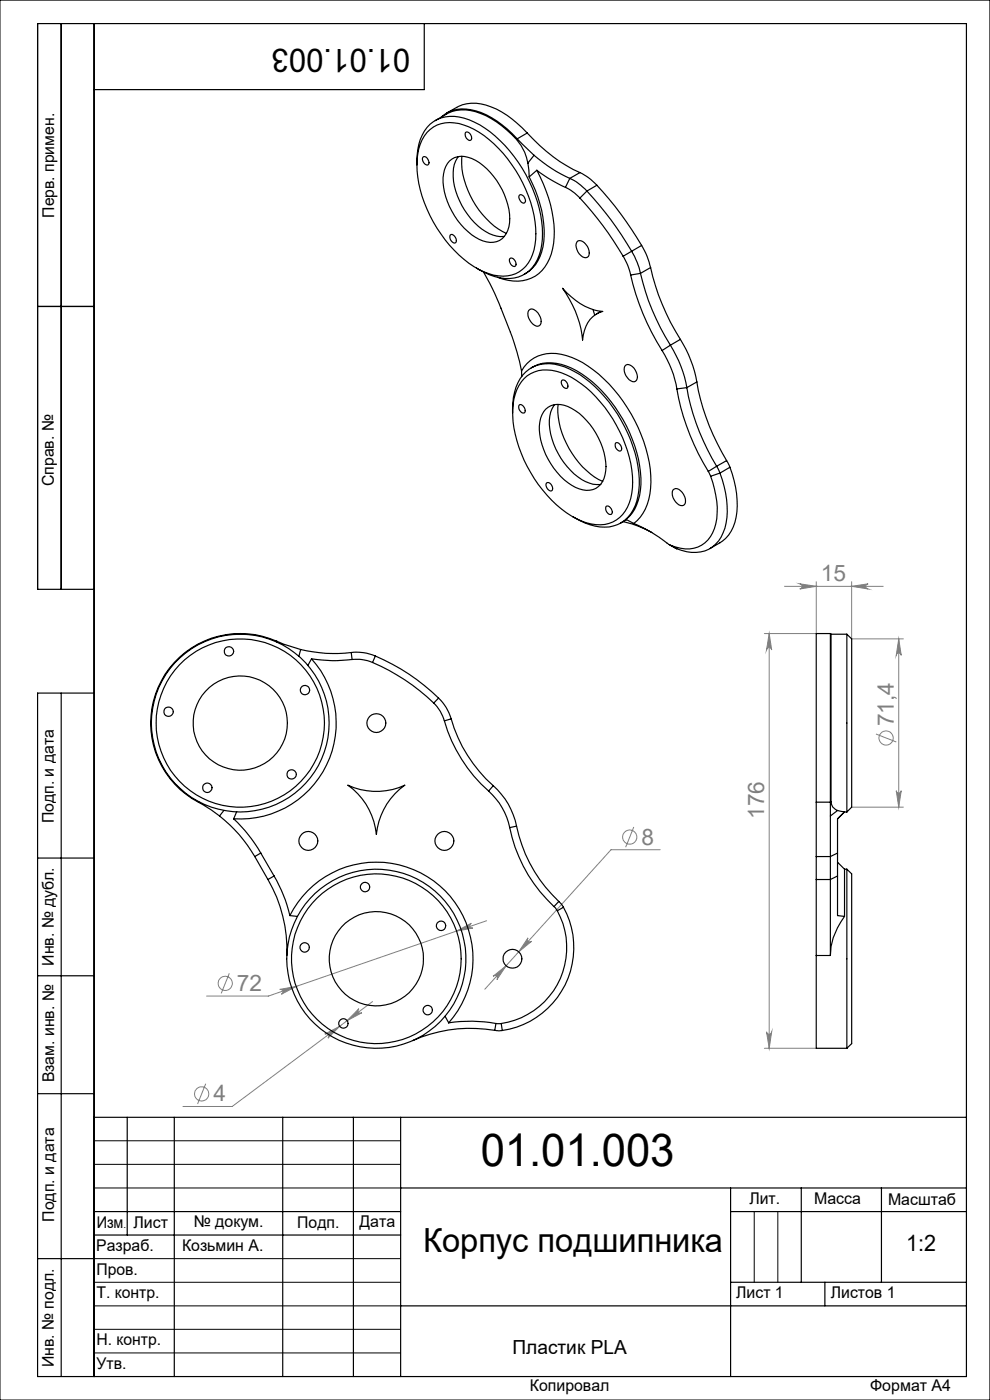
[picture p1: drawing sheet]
<svg xmlns="http://www.w3.org/2000/svg" width="210mm" height="297mm" viewBox="0 0 210 297" stroke-linecap="round" stroke-linejoin="round" font-family="sans-serif">
<g fill="none" stroke="#808080" stroke-width=".21">
<path d="M163.2 134.4v88M163.2 134.4l.5 3.5a.55 .55 0 0 0-.6-.5 .55 .55 0 0 0-.5 .5zM166.4 124.4h21M169.7 123.9l3.4 .5-3.4 .6a.55 .55 0 0 0 .5-.6 .55 .55 0 0 0-.5-.5zM173.1 123.4v11h-11M180.7 123.4v12.1h10.9M180.7 124.4l3.4-.5a.55 .55 0 0 0-.5 .5 .55 .55 0 0 0 .5 .6zM190.6 135.5v35.7M190.6 135.5l.6 3.5a.53 .53 0 0 0-.6-.5 .53 .53 0 0 0-.5 .5zM185.8 155.7l4.3 1.7M134.4 175.4l-1.7 4.3M180.7 171.2h10.9"/>
<path d="M190.1 167.7a.53 .53 0 0 0 .5 .5 .53 .53 0 0 0 .6-.5l-.6 3.5zM96.8 197.5l3.2-1.6a.54 .54 0 0 0-.3 .6 .54 .54 0 0 0 .6 .4zM103.2 195.3l-46.3 16h-13.1M112 199a.52 .52 0 0 0 0 .7 .52 .52 0 0 0 .8 0l-2.8 2.2zM140.1 180.3h-10.5l-26.8 29.6M48.6 206.5l-1.7 4.2M59.3 209.9l3.5-.6-3.1 1.6a.54 .54 0 0 0 .3-.7 .54 .54 0 0 0-.7-.3zM68.9 219.4l3.1-1.7-2.4 2.5a.54 .54 0 0 0 .1-.7 .54 .54 0 0 0-.8-.1zM76.1 214a.53 .53 0 0 0-.1 .7 .53 .53 0 0 0 .8 .1l-3.2 1.7zM79 212.5l-29.8 22.2h-10.4M104.6 207.1l2.8-2.2-2 2.9a.54 .54 0 0 0-.1-.7 .54 .54 0 0 0-.7 0zM162.6 218.9a.55 .55 0 0 0 .5 .5 .55 .55 0 0 0 .6-.5l-.5 3.5z"/>
<path d="M43.6 229.9l-1.7 4.3M162.1 222.4h11"/>
<circle cx="188" cy="156.5" r="1.51"/>
<circle cx="133.6" cy="177.6" r="1.51"/>
<circle cx="47.8" cy="208.6" r="1.5"/>
<circle cx="42.8" cy="232.1" r="1.51"/>
</g>
<path d="M0 0h210v297h-210zM20 242h65M20 247h65M20 252h65M160 257v15M165 257v15M20 267h65M20 272h65M20 277h65M20 282h65M20 287h65" fill="none" stroke="#000" stroke-width=".21"/>
<g fill="none" stroke="#000" stroke-width=".25">
<path d="M13 5v120M20 5v287M90 5v14h-70M8 65h12M20 125h-12v-120h197v287h-197v-145h12M13 147v145M8 182h12M8 207h12M8 232h12M20 237h185M27 237v25M37 237v55"/>
<path d="M60 237v55M75 237v55M85 237v55M20 257h65M85 252h120M155 252v40M155 257h50M170 252v20M187 252v20M8 267h12M20 262h65M85 277h120"/>
<path d="M155 272h50M175 272v5"/>
</g>
<g fill="#808080">
<path d="M104.6 207.1a.54 .54 0 0 1 .7 0 .54 .54 0 0 1 .1 .7l2-2.9zM112 199l-2 2.9 2.8-2.2a.52 .52 0 0 1-.7 0 .52 .52 0 0 1-.1-.7zM76.1 214l-2.5 2.5 3.2-1.7a.53 .53 0 0 1-.8-.1 .53 .53 0 0 1 .1-.7zM68.9 219.4a.54 .54 0 0 1 .8 .1 .54 .54 0 0 1-.1 .7l2.4-2.5zM96.8 197.5l3.5-.6a.54 .54 0 0 1-.6-.4 .54 .54 0 0 1 .3-.6zM59.3 209.9a.54 .54 0 0 1 .7 .3 .54 .54 0 0 1-.3 .7l3.1-1.6z"/>
<path d="M190.1 167.7a.53 .53 0 0 0 .5 .5 .53 .53 0 0 0 .6-.5l-.6 3.5zM190.6 135.5l.6 3.5a.53 .53 0 0 0-.6-.5 .53 .53 0 0 0-.5 .5z"/>
<path d="M163.2 134.4l.5 3.5a.55 .55 0 0 0-.6-.5 .55 .55 0 0 0-.5 .5zM162.6 218.9a.55 .55 0 0 0 .5 .5 .55 .55 0 0 0 .6-.5l-.5 3.5z"/>
<path d="M169.7 123.9l3.4 .5-3.4 .6a.55 .55 0 0 0 .5-.6 .55 .55 0 0 0-.5-.5zM180.7 124.4l3.4-.5a.55 .55 0 0 0-.5 .5 .55 .55 0 0 0 .5 .6z"/>
</g>
<g fill="none" stroke="#000" stroke-width=".25">
<path d="M88.4 35a11.2 11.2 0 0 1 2.8-8.7 7.8 7.8 0 0 1 8.4-.9 24.7 24.7 0 0 1 11.2 10.4 25.5 25.5 0 0 1 4.1 16.2 7.9 7.9 0 0 1-4.9 6.8 10.4 10.4 0 0 1-8.2-1.5l-.7-.4M89.7 33.3a1.06 1.06 0 0 1 1.1 .5 1.06 1.06 0 0 1 0 1.2 1.17 1.17 0 0 1-1.1-1.7zM90.6 28.1a7.4 7.4 0 0 1 8.8-1.2 25.6 25.6 0 0 1 12.1 13.3 20.8 20.8 0 0 1 1.8 12.8 6.7 6.7 0 0 1-8.6 5.4 19.6 19.6 0 0 1-10.3-7.5 26.8 26.8 0 0 1-5.9-17.1 9.8 9.8 0 0 1 2.1-5.7zM92.3 25.6a11 11 0 0 1 5.5-2.3 14.2 14.2 0 0 1 9.7 4.2l2.1 2.1M93.6 24.8a7.4 7.4 0 0 1 7.4-1.3 19.9 19.9 0 0 1 8.7 6M94.7 24a10.8 10.8 0 0 1 5.3-2.1 14.3 14.3 0 0 1 9.7 4.3l2.1 2M95.3 34.2a4.5 4.5 0 0 1 5.6-.2 15.5 15.5 0 0 1 7.2 13.3 4.1 4.1 0 0 1-4.1 4.1 11 11 0 0 1-7.6-5.6 12.8 12.8 0 0 1-2.1-9.7l.2-.8zM97.2 33.2a7.3 7.3 0 0 0-.8 6.2 15.7 15.7 0 0 0 7.4 10.2 5.9 5.9 0 0 0 3.2 .6M98 33.2a18.4 18.4 0 0 0 6.8 14.8l2.6 1.5M98.7 28.1a1.06 1.06 0 0 1 1.2 .4 1.06 1.06 0 0 1 0 1.2 1.17 1.17 0 0 1-1.2-1.6zM109.6 29.6a10 10 0 0 1 2.4 5M109.7 29.5l3.6 3.4"/>
<path d="M109.7 29.5l-.1 .1M111.8 28.2a34.1 34.1 0 0 0 11.2 8.4M111.8 28.2l-2.1 1.3M112 34.6l.3 2.9M112.3 37.5a24 24 0 0 1 2.9 14.8 7.8 7.8 0 0 1-4 5.9M113.3 32.9a31.9 31.9 0 0 0 7.6 4.9M113.3 32.9l-1.3 1.7M113.9 36.1a27.1 27.1 0 0 1 3.5 15.5 8.5 8.5 0 0 1-5.6 7.7 9.8 9.8 0 0 1-6.2-.5M113.9 36.1a31.8 31.8 0 0 0 6 3.7M113.9 36.1l-1.6 1.4M119.9 39.8a10.1 10.1 0 0 1 3.1 2.2M120.9 37.8a11.2 11.2 0 0 1 3.6 2.7"/>
<path d="M120.9 37.8l-1 2M123 36.6a11.6 11.6 0 0 1 3.6 2.7M123 36.6l-2.1 1.2M126.6 39.3a73.8 73.8 0 0 1 9.5 12.8M126.6 39.3l-2.1 1.2M95.5 49.9a1 1 0 0 1 1.3 1.1l-.2 .5a1.2 1.2 0 0 1-1.1-1.6zM102.6 57.7a50.8 50.8 0 0 1 3.7 7.7l2 5.1a50.4 50.4 0 0 1 2.3 8.2M108.2 54.9a1.08 1.08 0 0 1 1.1 .4 1.08 1.08 0 0 1 0 1.2 1.17 1.17 0 0 1-1.1-1.6zM110.2 41.4a1.04 1.04 0 0 1 1.1 .4 1.04 1.04 0 0 1 0 1.2 1.2 1.2 0 0 1-1.1-1.6zM122.4 51.3a1.25 1.25 0 0 1 1.9 .6 2.1 2.1 0 0 1 .3 2.7 1.69 1.69 0 0 1-2-1.2 2.32 2.32 0 0 1-.2-2.1zM123 42a71.3 71.3 0 0 1 9.2 12.4M124.5 40.5a70.4 70.4 0 0 1 9.5 12.8"/>
<path d="M124.5 40.5l-1.5 1.5M132.2 54.4a12.4 12.4 0 0 1 1.6 3.9M133.8 58.3a51.1 51.1 0 0 0 6.6 16.1M134 53.3a14.6 14.6 0 0 1 1.9 4.7M134 53.3l-1.8 1.1M135.9 58a49.6 49.6 0 0 0 6.3 15.2M135.9 58l-2.1 .3M136.1 52.1a15.9 15.9 0 0 1 1.9 4.7M136.1 52.1l-2.1 1.2M138 56.8a48.3 48.3 0 0 0 6.3 15.2M138 56.8l-2.1 1.2M110.6 78.7a7.6 7.6 0 0 1 9.6-3.2 24.4 24.4 0 0 1 12 9.7 30.8 30.8 0 0 1 5.9 17.1 10.9 10.9 0 0 1-3.7 8.8"/>
<path d="M110.6 78.7l.1 1.2M112.1 65.9a1.24 1.24 0 0 1 2 .5 2.08 2.08 0 0 1 .3 2.7 1.75 1.75 0 0 1-2-1.2 2.11 2.11 0 0 1-.3-2zM112.7 78a8.6 8.6 0 0 1 8.5 .1 28.6 28.6 0 0 1 13.5 16.5 18.3 18.3 0 0 1 .3 12.5 7.5 7.5 0 0 1-2.2 3.1M119.3 61.2a13.2 13.2 0 0 0 8.5 4.9 5.8 5.8 0 0 0-4.1 5l-.1 1a22.7 22.7 0 0 0-4.3-10.9zM125.8 65.7l.4 1.1M127.5 66.1l-1 .5M132.6 77.6a1.24 1.24 0 0 1 1.9 .5l.3 .5a1.54 1.54 0 0 1-.3 2.4 2.61 2.61 0 0 1-1.9-3.4zM140.4 74.4a22.3 22.3 0 0 1 3.2 8.1M142.2 73.2a25.4 25.4 0 0 1 3.5 9M142.2 73.2l-1.8 1.2M144.3 72a25.9 25.9 0 0 1 3.5 9M144.3 72l-2.1 1.2"/>
<path d="M108.7 87.6a12.1 12.1 0 0 1 2.2-8 7.5 7.5 0 0 1 8.8-1.8 24.3 24.3 0 0 1 11.3 10 26.5 26.5 0 0 1 4.5 16.3 7.8 7.8 0 0 1-5.4 7.5 11.2 11.2 0 0 1-8.6-2M110.1 86a1 1 0 0 1 1.3 1.1v.3a.77 .77 0 0 1-.9 .1 .77 .77 0 0 1-.4-.7zM111.2 80.3a7.1 7.1 0 0 1 7.9-1.2 23.7 23.7 0 0 1 11.6 11.1 23.9 23.9 0 0 1 3.3 14.4 7.2 7.2 0 0 1-5.7 6.7 13.4 13.4 0 0 1-10.3-4.2 28.9 28.9 0 0 1-9.2-18.9 10.6 10.6 0 0 1 2.4-7.9zM115.7 86.8a4.5 4.5 0 0 1 5.5-.2 15.2 15.2 0 0 1 7.3 13.3 4 4 0 0 1-5.6 3.8 14.8 14.8 0 0 1-8.2-10.4 7.2 7.2 0 0 1 1-6.5zM117.7 85.8a7.3 7.3 0 0 0-.9 6.3 15.5 15.5 0 0 0 7.4 10.1 5.2 5.2 0 0 0 3.2 .6M118.4 85.8a18.1 18.1 0 0 0 6.9 14.8l.8 .6 1.7 .9M119.2 80.7a1.09 1.09 0 0 1 1.1 .5 1.09 1.09 0 0 1 0 1.2 1.21 1.21 0 0 1-1.1-1.7zM130.6 94a.93 .93 0 0 1 1.2 .9l-.1 .7a1.17 1.17 0 0 1-1.1-1.6zM143.6 82.5a49.5 49.5 0 0 0 6.6 17.5M145.7 82.2a47.3 47.3 0 0 0 6.3 16.7M145.7 82.2l-2.1 .3M147.8 81a48 48 0 0 0 6.3 16.7"/>
<path d="M147.8 81l-2.1 1.2M152 98.9l.7 1.5M152 98.9l-1.8 1.1M154.1 97.7l.7 1.4M154.1 97.7l-2.1 1.2M154.8 99.1a18.2 18.2 0 0 1 .7 12.7 8.5 8.5 0 0 1-4.9 4.6M154.8 99.1l-2.1 1.3M115.9 102.5a1.06 1.06 0 0 1 1.1 .4 1.06 1.06 0 0 1 .1 1.2 1.17 1.17 0 0 1-1.2-1.6zM128.6 107.5a.93 .93 0 0 1 1.2 .8v.6a.77 .77 0 0 1-.8 .1 .77 .77 0 0 1-.4-.7zM132.2 110.7a20.6 20.6 0 0 1 6.1 2.3M132.8 110.2l-1.1 .7M132.8 110.2l1.6 .9"/>
<path d="M134.4 111.1a43.3 43.3 0 0 1 7.7 4.5l.2 .1M142 115.5l1.5 .9M142.3 115.7l1.2 .7M142.8 103.9a1.28 1.28 0 0 1 1.9 .6 2.08 2.08 0 0 1 .3 2.7 2.32 2.32 0 0 1-2.4-2.1zM150.2 100l.5 1M150.7 101a17.4 17.4 0 0 1 .9 11.1 6.1 6.1 0 0 1-8.2 4l-1.1-.4M152.7 100.4a17.9 17.9 0 0 1 .7 12.6 6.6 6.6 0 0 1-8.8 3.8l-1.1-.4M152.7 100.4l-2 .6M58.7 136l1.5 .7 3.6 1.1M58.7 136a19 19 0 0 0-24.8 9.1 19 19 0 0 0 8.2 25.1M58.7 136l-.1 .2M63.8 137.8a29.4 29.4 0 0 0 10.7 .6"/>
<path d="M63.8 137.8l-.4 1.4M66.1 139.8a20.4 20.4 0 0 1 3.2 22.5 20.4 20.4 0 0 1-19.7 11.4M66.1 139.8a29.3 29.3 0 0 0 8.6 .1M66.1 139.8l-.8 1.4M74.5 138.4a10 10 0 0 1 5.1 .8M74.5 138.4l.2 1.5M74.7 139.9a8.5 8.5 0 0 1 4.3 .6M79.6 139.2a43.7 43.7 0 0 1 13.4 8.9M79.6 139.2l-.6 1.3M176.1 134.4v35.8M176.1 134.4h-3v35.8M176.1 134.4l.2 .1"/>
<path d="M176.3 134.5v35.6M176.3 134.5h3.3M179.6 134.5v37.8M179.6 134.5l1.1 1v35.7l-1.1 1.1M79 140.5a42.8 42.8 0 0 1 13 8.7M92 149.2a8.4 8.4 0 0 1 2.3 3.7M93 148.1a9.9 9.9 0 0 1 2.7 4.4M93 148.1l-1 1.1M94.3 152.9a31.5 31.5 0 0 0 9.3 14.9M95.7 152.5a30.1 30.1 0 0 0 8.9 14.2M95.7 152.5l-1.4 .4M42.1 170.2l2.7 1.6 1.8 1.3"/>
<path d="M42.2 170.1l-.1 .1M46.6 173.1a29.8 29.8 0 0 1 7.4 8.6M47.5 171.9l-.9 1.2M49.6 173.7a31.9 31.9 0 0 1 5.7 7.3M50.2 172.2l-.6 1.5M73.8 166.6a14.4 14.4 0 0 0 12.1 0 14.4 14.4 0 0 0-6.1 10.4 14.6 14.6 0 0 0-6-10.4zM103.6 167.8a14.5 14.5 0 0 1 4.5 7.8M104.6 166.7a15.4 15.4 0 0 1 5 8.6M104.6 166.7l-1 1.1M108.1 175.6a31.3 31.3 0 0 0 9.4 16.7M109.6 175.3a30.4 30.4 0 0 0 8.9 15.9M109.6 175.3l-1.5 .3"/>
<path d="M173.1 170.2v11.5M173.1 170.2h3M176.1 173.1v8.6M176.1 170.2v2.9M176.3 170.1a1.94 1.94 0 0 0 1.4 1.8M176.3 170.1l-.2 .1M177.7 171.9l1.4 .3M177.7 171.9l-1.6 1.2M179.1 172.3l-1.4 1.4v7.3M179.1 172.3h.5M179.1 172.2v.1M54 181.7l2.8 4.9"/>
<path d="M55.3 181l-1.3 .7M55.3 181l2.8 4.8M56.8 186.6a30.1 30.1 0 0 1 4.1 16.1M58.1 185.8a31 31 0 0 1 3.4 8.4M58.1 185.8l-1.3 .8M61.5 194.2a20.5 20.5 0 0 1 29.8-7.8 20.5 20.5 0 0 1 3.9 30.6M61.5 194.2l1.6 .2M117.5 192.3l.7 .9M118.2 193.2a16.2 16.2 0 0 1-11.9 23.9M118.5 191.2l1 1.3M118.5 191.2l-1 1.1M119.5 192.5a17.8 17.8 0 0 1-13 26.1"/>
<path d="M119.5 192.5l-1.3 .7M173.1 186.6v16.1M173.1 181.7h3M173.1 186.6h3M173.1 181.7v4.9M176.1 186.6v16.1M176.1 181.7v4.9M177.7 185.8v8.4l1.4 .2M177.7 182.9l1.4 1.5M177.7 181l-1.6 .7M177.7 185.8l-1.6 .8M177.7 181v4.8"/>
<path d="M179.1 194.4a14.9 14.9 0 0 0-3 8.3M179.1 184.4v10M179.1 184.4h.5M179.6 184.4v38M179.6 184.4l1.1 1v36l-1.1 1M94.4 215.6l.8 1.4M95.2 217a29.9 29.9 0 0 1 10 .1M105 218.6a29.9 29.9 0 0 0-17.4 2.2M105 218.6h1.5M105.2 217.1h1.1M105.2 217.1l-.2 1.5M106.3 217.1l.2 1.5"/>
<path d="M173.1 202.7v19.7h6.5M173.1 202.7h3"/>
<circle cx="48.6" cy="138.2" r="1.01"/>
<circle cx="35.8" cy="151" r="1.01"/>
<circle cx="51" cy="153.4" r="18.9"/>
<circle cx="51" cy="153.4" r="10"/>
<circle cx="51" cy="153.4" r="17.9"/>
<circle cx="64.7" cy="146.4" r="1"/>
<circle cx="79.8" cy="153.4" r="2"/>
<circle cx="44" cy="167.1" r="1.01"/>
<circle cx="61.9" cy="164.3" r="1.01"/>
<circle cx="65.4" cy="178.4" r="2.01"/>
<circle cx="94.3" cy="178.4" r="2"/>
<circle cx="77.4" cy="188.2" r="1"/>
<circle cx="93.5" cy="196.4" r="1"/>
<circle cx="64.6" cy="201" r="1"/>
<circle cx="72.8" cy="217.1" r="1"/>
<circle cx="79.8" cy="203.4" r="19"/>
<circle cx="79.8" cy="203.4" r="18"/>
<circle cx="79.8" cy="203.4" r="10"/>
<circle cx="90.7" cy="214.3" r="1"/>
<circle cx="108.7" cy="203.4" r="2"/>
</g>
<text font-size="9.6" x="102" y="247.3">01.01.003</text>
<text font-size="7.1" x="89.8" y="265.6">Корпус подшипника</text>
<text font-size="6.9" x="87" y="10.4" transform="rotate(-180 87 10.4)">01.01.003</text>
<g font-size="4.8" fill="#808080">
<text x="174.1" y="123.3">15</text>
<text x="189.6" y="154.1" transform="rotate(-90 189.6 154.1)">71,4</text>
<text x="162.1" y="173.8" transform="rotate(-90 162.1 173.8)">176</text>
<text x="136.1" y="179.2">8</text>
<text x="50.3" y="210.2">72</text>
<text x="45.3" y="233.6">4</text>
</g>
<text font-size="4.8" x="192.2" y="265.3">1:2</text>
<text font-size="4.1" x="108.7" y="287.3">Пластик PLA</text>
<g font-size="3.4">
<text x="11.5" y="46.2" transform="rotate(-90 11.5 46.2)">Перв. примен.</text>
<text x="11.4" y="103.2" transform="rotate(-90 11.4 103.2)">Справ. №</text>
<text x="11.4" y="174.7" transform="rotate(-90 11.4 174.7)">Подп. и дата</text>
<text x="11.5" y="204.9" transform="rotate(-90 11.5 204.9)">Инв. № дубл.</text>
<text x="11.5" y="229.6" transform="rotate(-90 11.5 229.6)">Взам. инв. №</text>
<text x="159" y="255.5">Лит.</text>
<text x="172.7" y="255.5">Масса</text>
<text x="188.4" y="255.6">Масштаб</text>
<text x="11.5" y="259.2" transform="rotate(-90 11.5 259.2)">Подп. и дата</text>
<text x="20.5" y="260.4">Изм</text>
<text x="28.3" y="260.4">Лист</text>
<text x="41.1" y="260.4">№ докум.</text>
<text x="63.1" y="260.4">Подп.</text>
<text x="76.2" y="260.4">Дата</text>
<text x="20.4" y="265.4">Разраб.</text>
<text x="38.6" y="265.4">Козьмин А.</text>
<text x="20.5" y="275.4">Т. контр.</text>
<text x="20.5" y="270.4">Пров.</text>
<text x="156.2" y="275.4">Лист 1</text>
<text x="176.2" y="275.4">Листов 1</text>
<text x="20.5" y="285.4">Н. контр.</text>
<text x="11.4" y="290" transform="rotate(-90 11.4 290)">Инв. № подл.</text>
<text x="20.5" y="290.4">Утв.</text>
<text x="112.4" y="295">Копировал</text>
<text x="184.6" y="295">Формат А4</text>
</g>
<text font-size="2.1" x="26.2" y="260.4">.</text>
</svg>
